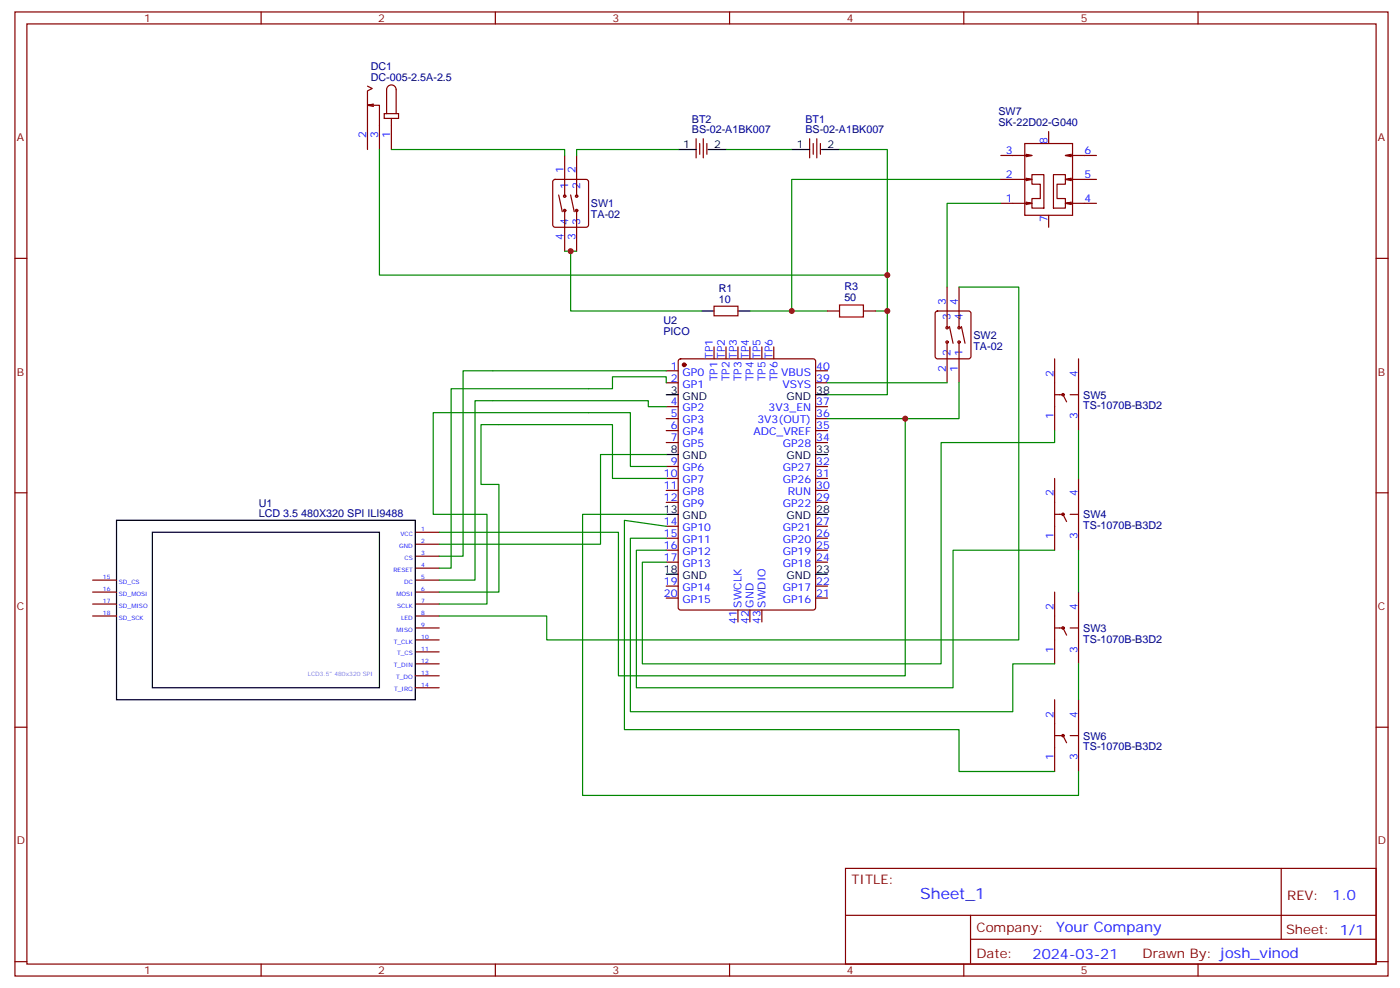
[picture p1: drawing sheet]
<svg xmlns="http://www.w3.org/2000/svg" width="413mm" height="291mm" viewBox="0 0 413 291" stroke-linecap="round" stroke-linejoin="round" font-family="sans-serif">
<g fill="none" stroke="#870000" stroke-width=".35">
<path d="M4.4 3.5h405.4v284.4h-405.4zM7.9 7.1h398.3v277.2h-398.3zM77.1 3.5v3.6M146.2 3.5v3.6M215.4 3.5v3.6M284.5 3.5v3.6M353.7 3.5v3.6M108.5 25.4l1.4 .7-1.4 .7v17.3M108.5 31l1.7 .4M110.2 30.7l-1.7 .3h3.5v13.1M113.4 33.5h4.3v1.4h-4.3zM114.1 33.5v-7a1.41 1.41 0 0 1 1.4-1.5 1.41 1.41 0 0 1 1.4 1.5v7"/>
<path d="M115.5 34.9v9.2M309.6 38.8v3.5M163.4 53.1l.5-.2h9.1l.5 .2 .2 .5v12.7l-.2 .5-.5 .2h-9.1l-.5-.2-.2-.5v-12.7zM164.9 57.5l1.1 4.9M166.7 45.9v12M168.5 57.5l1 4.9M170.2 45.9v12M205.5 40.9v5.7M206.6 42.3v3.2M207.6 40.9v5.7M208.7 42.3v3.2M239 40.9v5.7"/>
<path d="M240.1 42.3v3.2M241.1 40.9v5.7M242.2 42.3v3.2M302.5 42.3h14.1v21.2h-14.1zM302.9 45.5l1.7 .4h-9.1M302.9 52.6l1.7 .3h-9.1M302.9 59.6l1.7 .4h-9.1M304.6 51.5h3.6v9.9h-3.6v-2.8h2.5v-4.3h-2.5zM304.6 45.9l-1.7 .3M304.6 52.9l-1.7 .4M304.6 60l-1.7 .3M311 51.5h3.5v2.8h-2.5v4.3h2.5v2.8h-3.5z"/>
<path d="M314.5 45.9l1.8 .3M314.5 52.9l1.8 .4M314.5 60l1.8 .3M316.3 45.5l-1.8 .4h9.2M316.3 52.6l-1.8 .3h9.2M316.3 59.6l-1.8 .4h9.2M4.4 76.2h3.5M166.7 62.1v12M170.2 62.1v12M309.6 63.5v3.5M406.2 76.2h3.6M210.8 90.3h7v2.8h-7z"/>
<path d="M244.3 91.7h3.5M254.9 91.7h3.5M276.3 91.9l.5-.2h9.1l.5 .2 .2 .5v12.7l-.2 .5-.5 .2h-9.1l-.5-.2-.3-.5v-12.7zM279.6 84.7v12M280.3 96.3l1 4.9M283.1 84.7v12M283.8 96.3l1.1 4.9M196.7 109.4h3.5M196.7 112.9h3.5M196.7 119.9h3.5M200.4 106l.5-.2h39.2l.6 .5 .1 72.9-.5 .7h-39.4l-.6-.4-.1-73zM210.8 102.3v3.5"/>
<path d="M214.3 102.3v3.5M217.8 102.3v3.5M221.4 102.3v3.5M224.9 102.3v3.5M228.4 102.3v3.5M240.8 109.4h3.5M240.8 112.9h3.5M240.8 119.9h3.5M279.6 100.9v12M283.1 100.9v12M311.3 105.8v21.2M311.3 116.4h2.5l1.1 2.1"/>
<path d="M315.9 116.4h2.5M318.4 105.8v21.2M196.7 123.5h3.5M196.7 127h3.5M196.7 130.5h3.5M196.7 137.6h3.5M240.8 123.5h3.5M240.8 127h3.5M240.8 130.5h3.5M240.8 137.6h3.5M4.4 145.3h3.5M122.6 157h7"/>
<path d="M196.7 141.1h3.5M196.7 144.6h3.5M196.7 148.2h3.5M196.7 155.2h3.5M196.7 158.8h3.5M240.8 141.1h3.5M240.8 144.6h3.5M240.8 148.2h3.5M240.8 155.2h3.5M240.8 158.8h3.5M311.3 141.1v21.2M311.3 151.7h2.5l1.1 2.1"/>
<path d="M315.9 151.7h2.5M318.4 141.1v21.2M406.2 145.3h3.6M27.3 171.1h7.1M27.3 174.6h7.1M27.3 178.2h7.1M122.6 160.5h7M122.6 164h7M122.6 167.6h7M122.6 171.1h7M122.6 174.6h7M122.6 178.2h7"/>
<path d="M196.7 162.3h3.5M196.7 165.8h3.5M196.7 172.9h3.5M196.7 176.4h3.5M217.8 179.9v3.5M221.4 179.9v3.5M224.9 179.9v3.5M240.8 162.3h3.5M240.8 165.8h3.5M240.8 172.9h3.5M240.8 176.4h3.5M311.3 174.6v21.2"/>
<path d="M318.4 174.6v21.2M27.3 181.7h7.1M122.6 181.7h7M122.6 185.2h7M122.6 188.7h7M122.6 192.3h7M122.6 195.8h7M122.6 199.3h7M311.3 185.2h2.5l1.1 2.1M315.9 185.2h2.5M4.4 214.5h3.5M122.6 202.8h7"/>
<path d="M311.3 206.4v21.1M311.3 217h2.5l1.1 2.1M315.9 217h2.5M318.4 206.4v21.1M406.2 214.5h3.6M249.6 256.1h156.6v28.2h-156.6zM378.2 256.1v20.9M249.6 270h156.5M286.5 277h119.6M286.5 270v14.1M4.4 283.6h3.5M77.1 284.3v3.6"/>
<path d="M146.2 284.3v3.6M215.4 284.3v3.6M284.5 284.3v3.6M353.7 284.3v3.6M406.2 283.6h3.6"/>
<circle cx="166.7" cy="57.9" r=".35"/>
<circle cx="170.2" cy="57.9" r=".35"/>
<circle cx="166.7" cy="62.1" r=".35"/>
<circle cx="170.2" cy="62.1" r=".35"/>
<circle cx="279.6" cy="96.7" r=".35"/>
<circle cx="283.1" cy="96.7" r=".35"/>
<circle cx="279.6" cy="100.9" r=".35"/>
<circle cx="283.1" cy="100.9" r=".35"/>
<circle cx="313.8" cy="116.4" r=".35"/>
<circle cx="313.8" cy="151.7" r=".35"/>
<circle cx="313.8" cy="185.2" r=".35"/>
<circle cx="313.8" cy="217" r=".35"/>
</g>
<g fill="none" stroke="#000" stroke-width=".35">
<path d="M200.2 44.1h5.3M209 44.1h5.3M233.7 44.1h5.3M242.5 44.1h5.3M207.3 91.7h3.5M217.8 91.7h3.6M196.7 116.4h3.5M240.8 116.4h3.5M196.7 134.1h3.5M240.8 134.1h3.5M34.4 153.5h88.2v52.9h-88.2zM45 157h67v45.8h-67z"/>
<path d="M196.7 151.7h3.5M240.8 151.7h3.5M196.7 169.3h3.5M240.8 169.3h3.5"/>
</g>
<g fill="none" stroke="#008700" stroke-width=".35">
<path d="M112 44.1v37h149.9v35.3h-17.6M115.5 44.1h51.2v1.8M200.2 44.1h-30v1.8M214.3 44.1h19.4M247.8 44.1h14.1v37M295.5 52.9h-61.8v38.8M295.5 60h-15.9v24.7M166.7 74.1h3.5M168.5 74.1v17.6h38.8M221.4 91.7h22.9M258.4 91.7h3.5M283.1 84.7h17.6v104h-139.3v-7h-31.8"/>
<path d="M196.7 109.4h-60v54.6h-7.1M196.7 112.9v-1.8h-15.9v3.6h-47.6v52.9h-3.6M196.7 119.9h-5.3v-1.7h-51.2v52.9h-10.6M244.3 112.9h35.3M283.1 112.9v10.6h-15.9M196.7 134.1h-19.4v26.4h-47.7M196.7 137.6h-10.6v-15.9h-58.2v30h15.9v26.5h-14.2M244.3 123.5h22.9v75.8h-84.6v-42.3h-53M311.3 127v3.5h-33.5v65.3h-88.2v-30h7.1M318.4 127v14.1M196.7 141.1h-15.9v-15.9h-38.8v17.7h5.3v31.7h-17.7M196.7 155.2l-12.4-1.7v61.7h98.8v12.3h28.2"/>
<path d="M196.7 158.8h-10.6v51.1h112.9v-14.1h12.3M196.7 151.7h-24.7v82.9h146.4v-7.1M196.7 162.3h-8.8v40.5h93.4v-40.5h30M318.4 162.3v12.3M318.4 195.8v10.6"/>
</g>
<circle cx="202" cy="107.6" r=".53" fill="#870000" stroke="#870000" stroke-width=".35"/>
<path d="M247.8 90h7.1v3.5h-7.1z" fill="none" stroke="#a10000" stroke-width=".35"/>
<g fill="#c00">
<circle cx="261.9" cy="81.1" r=".88"/>
<circle cx="168.5" cy="74.1" r=".88"/>
<circle cx="261.9" cy="91.7" r=".88"/>
<circle cx="233.7" cy="91.7" r=".88"/>
<circle cx="267.2" cy="123.5" r=".88"/>
</g>
<text font-size="4.6" fill="#00f" x="271.7" y="265.1">Sheet_1</text>
<g font-size="4.2" fill="#00f">
<text x="393.4" y="265.4">1.0</text>
<text x="311.8" y="274.9">Your Company</text>
<text x="304.8" y="282.7">2024-03-21</text>
</g>
<g font-size="3.9" fill="#800">
<text x="251.4" y="260.7">TITLE:</text>
<text x="380" y="265.4">REV:</text>
<text x="288.3" y="274.9">Company:</text>
<text x="379.6" y="275.5">Sheet: 1/1</text>
<text x="288.3" y="282.6">Date:</text>
<text x="337.3" y="282.7">Drawn By: josh_vinod</text>
</g>
<g font-size="3.2" fill="#800">
<text x="42.5" y="6.5">1</text>
<text x="111.7" y="6.5">2</text>
<text x="180.8" y="6.5">3</text>
<text x="249.9" y="6.5">4</text>
<text x="319.1" y="6.5">5</text>
<text x="4.9" y="41.6">A</text>
<text x="406.8" y="41.6">A</text>
<text x="4.9" y="110.8">B</text>
<text x="406.8" y="110.8">B</text>
<text x="4.9" y="179.9">C</text>
<text x="406.8" y="179.9">C</text>
<text x="4.9" y="249.1">D</text>
<text x="406.8" y="249.1">D</text>
<text x="42.5" y="287.3">1</text>
<text x="111.7" y="287.3">2</text>
<text x="180.8" y="287.3">3</text>
<text x="249.9" y="287.3">4</text>
<text x="319.1" y="287.3">5</text>
</g>
<g font-size="3.2" fill="#000080">
<text x="109.4" y="24">DC-005-2.5A-2.5</text>
<text x="109.4" y="20.7">DC1</text>
<text x="294.7" y="33.9">SW7</text>
<text x="204.2" y="39.2">BS-02-A1BK007</text>
<text x="204.2" y="36.2">BT2</text>
<text x="237.8" y="39.2">BS-02-A1BK007</text>
<text x="237.8" y="36.2">BT1</text>
<text x="294.7" y="37">SK-22D02-G040</text>
<text x="174.4" y="64.3">TA-02</text>
<text x="174.4" y="61.1">SW1</text>
<text x="212.2" y="89.3">10</text>
<text x="212.2" y="86">R1</text>
<text x="249.3" y="88.9">50</text>
<text x="249.3" y="85.6">R3</text>
<text x="195.8" y="95.5">U2</text>
<text x="195.8" y="98.7">PICO</text>
<text x="287.3" y="99.9">SW2</text>
<text x="287.3" y="103.1">TA-02</text>
<text x="319.8" y="117.6">SW5</text>
<text x="319.8" y="120.8">TS-1070B-B3D2</text>
<text x="76.4" y="149.4">U1</text>
<text x="76.4" y="152.4">LCD 3.5 480X320 SPI ILI9488</text>
<text x="319.8" y="152.9">SW4</text>
<text x="319.8" y="156">TS-1070B-B3D2</text>
<text x="319.8" y="189.6">TS-1070B-B3D2</text>
<text x="319.8" y="186.4">SW3</text>
<text x="319.8" y="221.3">TS-1070B-B3D2</text>
<text x="319.8" y="218.2">SW6</text>
</g>
<g font-size="3.2" fill="#00f">
<text x="108.1" y="40.8" transform="rotate(-90 108.1 40.8)">2</text>
<text x="111.7" y="40.8" transform="rotate(-90 111.7 40.8)">3</text>
<text x="115.2" y="40.8" transform="rotate(-90 115.2 40.8)">1</text>
<text x="297" y="45.5">3</text>
<text x="309.2" y="42.3" transform="rotate(-90 309.2 42.3)">8</text>
<text x="320.1" y="45.5">6</text>
<text x="166.3" y="51.2" transform="rotate(-90 166.3 51.2)">1</text>
<text x="169.9" y="51.2" transform="rotate(-90 169.9 51.2)">2</text>
<text x="297" y="52.6">2</text>
<text x="320.1" y="52.6">5</text>
<text x="167.7" y="55.6" transform="rotate(-90 167.7 55.6)">1</text>
<text x="171.3" y="55.6" transform="rotate(-90 171.3 55.6)">2</text>
<text x="297" y="59.6">1</text>
<text x="320.1" y="59.6">4</text>
<text x="309.2" y="65.5" transform="rotate(-90 309.2 65.5)">7</text>
<text x="166.3" y="70.8" transform="rotate(-90 166.3 70.8)">4</text>
<text x="167.7" y="66.3" transform="rotate(-90 167.7 66.3)">4</text>
<text x="169.9" y="70.8" transform="rotate(-90 169.9 70.8)">3</text>
<text x="171.3" y="66.3" transform="rotate(-90 171.3 66.3)">3</text>
<text x="279.2" y="90" transform="rotate(-90 279.2 90)">3</text>
<text x="282.8" y="90" transform="rotate(-90 282.8 90)">4</text>
<text x="280.6" y="94.4" transform="rotate(-90 280.6 94.4)">3</text>
<text x="284.2" y="94.4" transform="rotate(-90 284.2 94.4)">4</text>
<text x="210.4" y="105.8" transform="rotate(-90 210.4 105.8)">TP1</text>
<text x="214" y="105.8" transform="rotate(-90 214 105.8)">TP2</text>
<text x="217.5" y="105.8" transform="rotate(-90 217.5 105.8)">TP3</text>
<text x="221" y="105.8" transform="rotate(-90 221 105.8)">TP4</text>
<text x="224.5" y="105.8" transform="rotate(-90 224.5 105.8)">TP5</text>
<text x="228.1" y="105.8" transform="rotate(-90 228.1 105.8)">TP6</text>
<text x="280.6" y="105.1" transform="rotate(-90 280.6 105.1)">2</text>
<text x="284.2" y="105.1" transform="rotate(-90 284.2 105.1)">1</text>
<text x="198" y="109">1</text>
<text x="198" y="112.5">2</text>
<text x="201.5" y="110.8">GP0</text>
<text x="211.8" y="112.4" transform="rotate(-90 211.8 112.4)">TP1</text>
<text x="215.4" y="112.4" transform="rotate(-90 215.4 112.4)">TP2</text>
<text x="218.9" y="112.4" transform="rotate(-90 218.9 112.4)">TP3</text>
<text x="222.4" y="112.4" transform="rotate(-90 222.4 112.4)">TP4</text>
<text x="226" y="112.4" transform="rotate(-90 226 112.4)">TP5</text>
<text x="229.5" y="112.4" transform="rotate(-90 229.5 112.4)">TP6</text>
<text x="230.6" y="110.8">VBUS</text>
<text x="240.9" y="112.5">39</text>
<text x="240.9" y="109">40</text>
<text x="279.2" y="109.6" transform="rotate(-90 279.2 109.6)">2</text>
<text x="282.8" y="109.6" transform="rotate(-90 282.8 109.6)">1</text>
<text x="311" y="111.1" transform="rotate(-90 311 111.1)">2</text>
<text x="318" y="111.1" transform="rotate(-90 318 111.1)">4</text>
<text x="198" y="119.6">4</text>
<text x="201.5" y="114.3">GP1</text>
<text x="231" y="114.3">VSYS</text>
<text x="240.9" y="119.6">37</text>
<text x="198" y="123.1">5</text>
<text x="201.5" y="121.4">GP2</text>
<text x="201.5" y="124.9">GP3</text>
<text x="223.6" y="124.9">3V3(OUT)</text>
<text x="226.9" y="121.4">3V3_EN</text>
<text x="240.9" y="123.1">36</text>
<text x="311" y="123.7" transform="rotate(-90 311 123.7)">1</text>
<text x="318" y="123.7" transform="rotate(-90 318 123.7)">3</text>
<text x="198" y="126.6">6</text>
<text x="198" y="130.2">7</text>
<text x="201.5" y="128.4">GP4</text>
<text x="201.5" y="131.9">GP5</text>
<text x="222.4" y="128.4">ADC_VREF</text>
<text x="231.1" y="131.9">GP28</text>
<text x="240.9" y="130.2">34</text>
<text x="240.9" y="126.6">35</text>
<text x="198" y="137.2">9</text>
<text x="240.9" y="137.2">32</text>
<text x="196" y="140.8">10</text>
<text x="201.5" y="139">GP6</text>
<text x="201.5" y="142.5">GP7</text>
<text x="231.1" y="142.5">GP26</text>
<text x="231.1" y="139">GP27</text>
<text x="240.9" y="140.8">31</text>
<text x="196" y="144.3">11</text>
<text x="196" y="147.8">12</text>
<text x="201.5" y="146.1">GP8</text>
<text x="201.5" y="149.6">GP9</text>
<text x="231.1" y="149.6">GP22</text>
<text x="232.6" y="146.1">RUN</text>
<text x="240.9" y="147.8">29</text>
<text x="240.9" y="144.3">30</text>
<text x="311" y="146.4" transform="rotate(-90 311 146.4)">2</text>
<text x="318" y="146.4" transform="rotate(-90 318 146.4)">4</text>
<text x="196" y="154.9">14</text>
<text x="240.9" y="154.9">27</text>
<text x="196" y="158.4">15</text>
<text x="196" y="161.9">16</text>
<text x="201.5" y="156.6">GP10</text>
<text x="201.5" y="160.2">GP11</text>
<text x="231.1" y="160.2">GP20</text>
<text x="231.1" y="156.6">GP21</text>
<text x="240.9" y="161.9">25</text>
<text x="240.9" y="158.4">26</text>
<text x="311" y="159" transform="rotate(-90 311 159)">1</text>
<text x="318" y="159" transform="rotate(-90 318 159)">3</text>
<text x="196" y="165.5">17</text>
<text x="201.5" y="163.7">GP12</text>
<text x="201.5" y="167.2">GP13</text>
<text x="231.1" y="167.2">GP18</text>
<text x="231.1" y="163.7">GP19</text>
<text x="240.9" y="165.5">24</text>
<text x="196" y="172.5">19</text>
<text x="240.9" y="172.5">22</text>
<text x="196" y="176">20</text>
<text x="201.5" y="174.3">GP14</text>
<text x="201.5" y="177.8">GP15</text>
<text x="218.9" y="179.2" transform="rotate(-90 218.9 179.2)">SWCLK</text>
<text x="222.4" y="179.2" transform="rotate(-90 222.4 179.2)">GND</text>
<text x="226" y="179.2" transform="rotate(-90 226 179.2)">SWDIO</text>
<text x="231.1" y="177.8">GP16</text>
<text x="231.1" y="174.3">GP17</text>
<text x="240.9" y="176">21</text>
<text x="311" y="179.9" transform="rotate(-90 311 179.9)">2</text>
<text x="318" y="179.9" transform="rotate(-90 318 179.9)">4</text>
<text x="217.5" y="183.9" transform="rotate(-90 217.5 183.9)">41</text>
<text x="221" y="183.9" transform="rotate(-90 221 183.9)">42</text>
<text x="224.5" y="183.9" transform="rotate(-90 224.5 183.9)">43</text>
<text x="311" y="192.5" transform="rotate(-90 311 192.5)">1</text>
<text x="318" y="192.5" transform="rotate(-90 318 192.5)">3</text>
<text x="311" y="211.7" transform="rotate(-90 311 211.7)">2</text>
<text x="318" y="211.7" transform="rotate(-90 318 211.7)">4</text>
<text x="311" y="224.3" transform="rotate(-90 311 224.3)">1</text>
<text x="318" y="224.3" transform="rotate(-90 318 224.3)">3</text>
</g>
<g font-size="3.2">
<text x="201.7" y="43.7">1</text>
<text x="210.8" y="43.7">2</text>
<text x="235.2" y="43.7">1</text>
<text x="244.3" y="43.7">2</text>
<text x="198" y="116.1">3</text>
<text x="201.5" y="117.8">GND</text>
<text x="232.2" y="117.8">GND</text>
<text x="240.9" y="116.1">38</text>
<text x="198" y="133.7">8</text>
<text x="201.5" y="135.5">GND</text>
<text x="232.2" y="135.5">GND</text>
<text x="240.9" y="133.7">33</text>
<text x="196" y="151.3">13</text>
<text x="201.5" y="153.1">GND</text>
<text x="232.2" y="153.1">GND</text>
<text x="240.9" y="151.3">28</text>
<text x="196" y="169">18</text>
<text x="201.5" y="170.7">GND</text>
<text x="232.2" y="170.7">GND</text>
<text x="240.9" y="169">23</text>
</g>
<g font-size="1.8" fill="#00f">
<text x="117.8" y="161.6">GND</text>
<text x="118.2" y="158">VCC</text>
<text x="124.4" y="156.6">1</text>
<text x="124.4" y="160.2">2</text>
<text x="119.5" y="165.1">CS</text>
<text x="124.4" y="163.7">3</text>
<text x="124.4" y="167.2">4</text>
<text x="30.4" y="170.7">15</text>
<text x="35.1" y="172.2">SD_CS</text>
<text x="116.1" y="168.6">RESET</text>
<text x="119.3" y="172.2">DC</text>
<text x="124.4" y="170.7">5</text>
<text x="30.4" y="174.3">16</text>
<text x="30.4" y="177.8">17</text>
<text x="35.1" y="175.7">SD_MOSI</text>
<text x="35.1" y="179.2">SD_MISO</text>
<text x="117.1" y="175.7">MOSI</text>
<text x="117.2" y="179.2">SCLK</text>
<text x="124.4" y="174.3">6</text>
<text x="124.4" y="177.8">7</text>
<text x="30.4" y="181.3">18</text>
<text x="35.1" y="182.7">SD_SCK</text>
<text x="118.4" y="182.7">LED</text>
<text x="124.4" y="181.3">8</text>
<text x="124.4" y="184.9">9</text>
<text x="116.2" y="189.8">T_CLK</text>
<text x="117.1" y="186.3">MISO</text>
<text x="124.4" y="188.4">10</text>
<text x="124.4" y="191.9">11</text>
<text x="116.3" y="196.9">T_DIN</text>
<text x="117.2" y="193.3">T_CS</text>
<text x="124.4" y="195.4">12</text>
<text x="116.3" y="203.9">T_IRQ</text>
<text x="116.9" y="200.4">T_DO</text>
<text x="124.4" y="199">13</text>
<text x="124.4" y="202.5">14</text>
</g>
<text font-size="1.8" fill="#39f" x="90.8" y="199.3">LCD3.5&quot; 480x320 SPI</text>
</svg>
